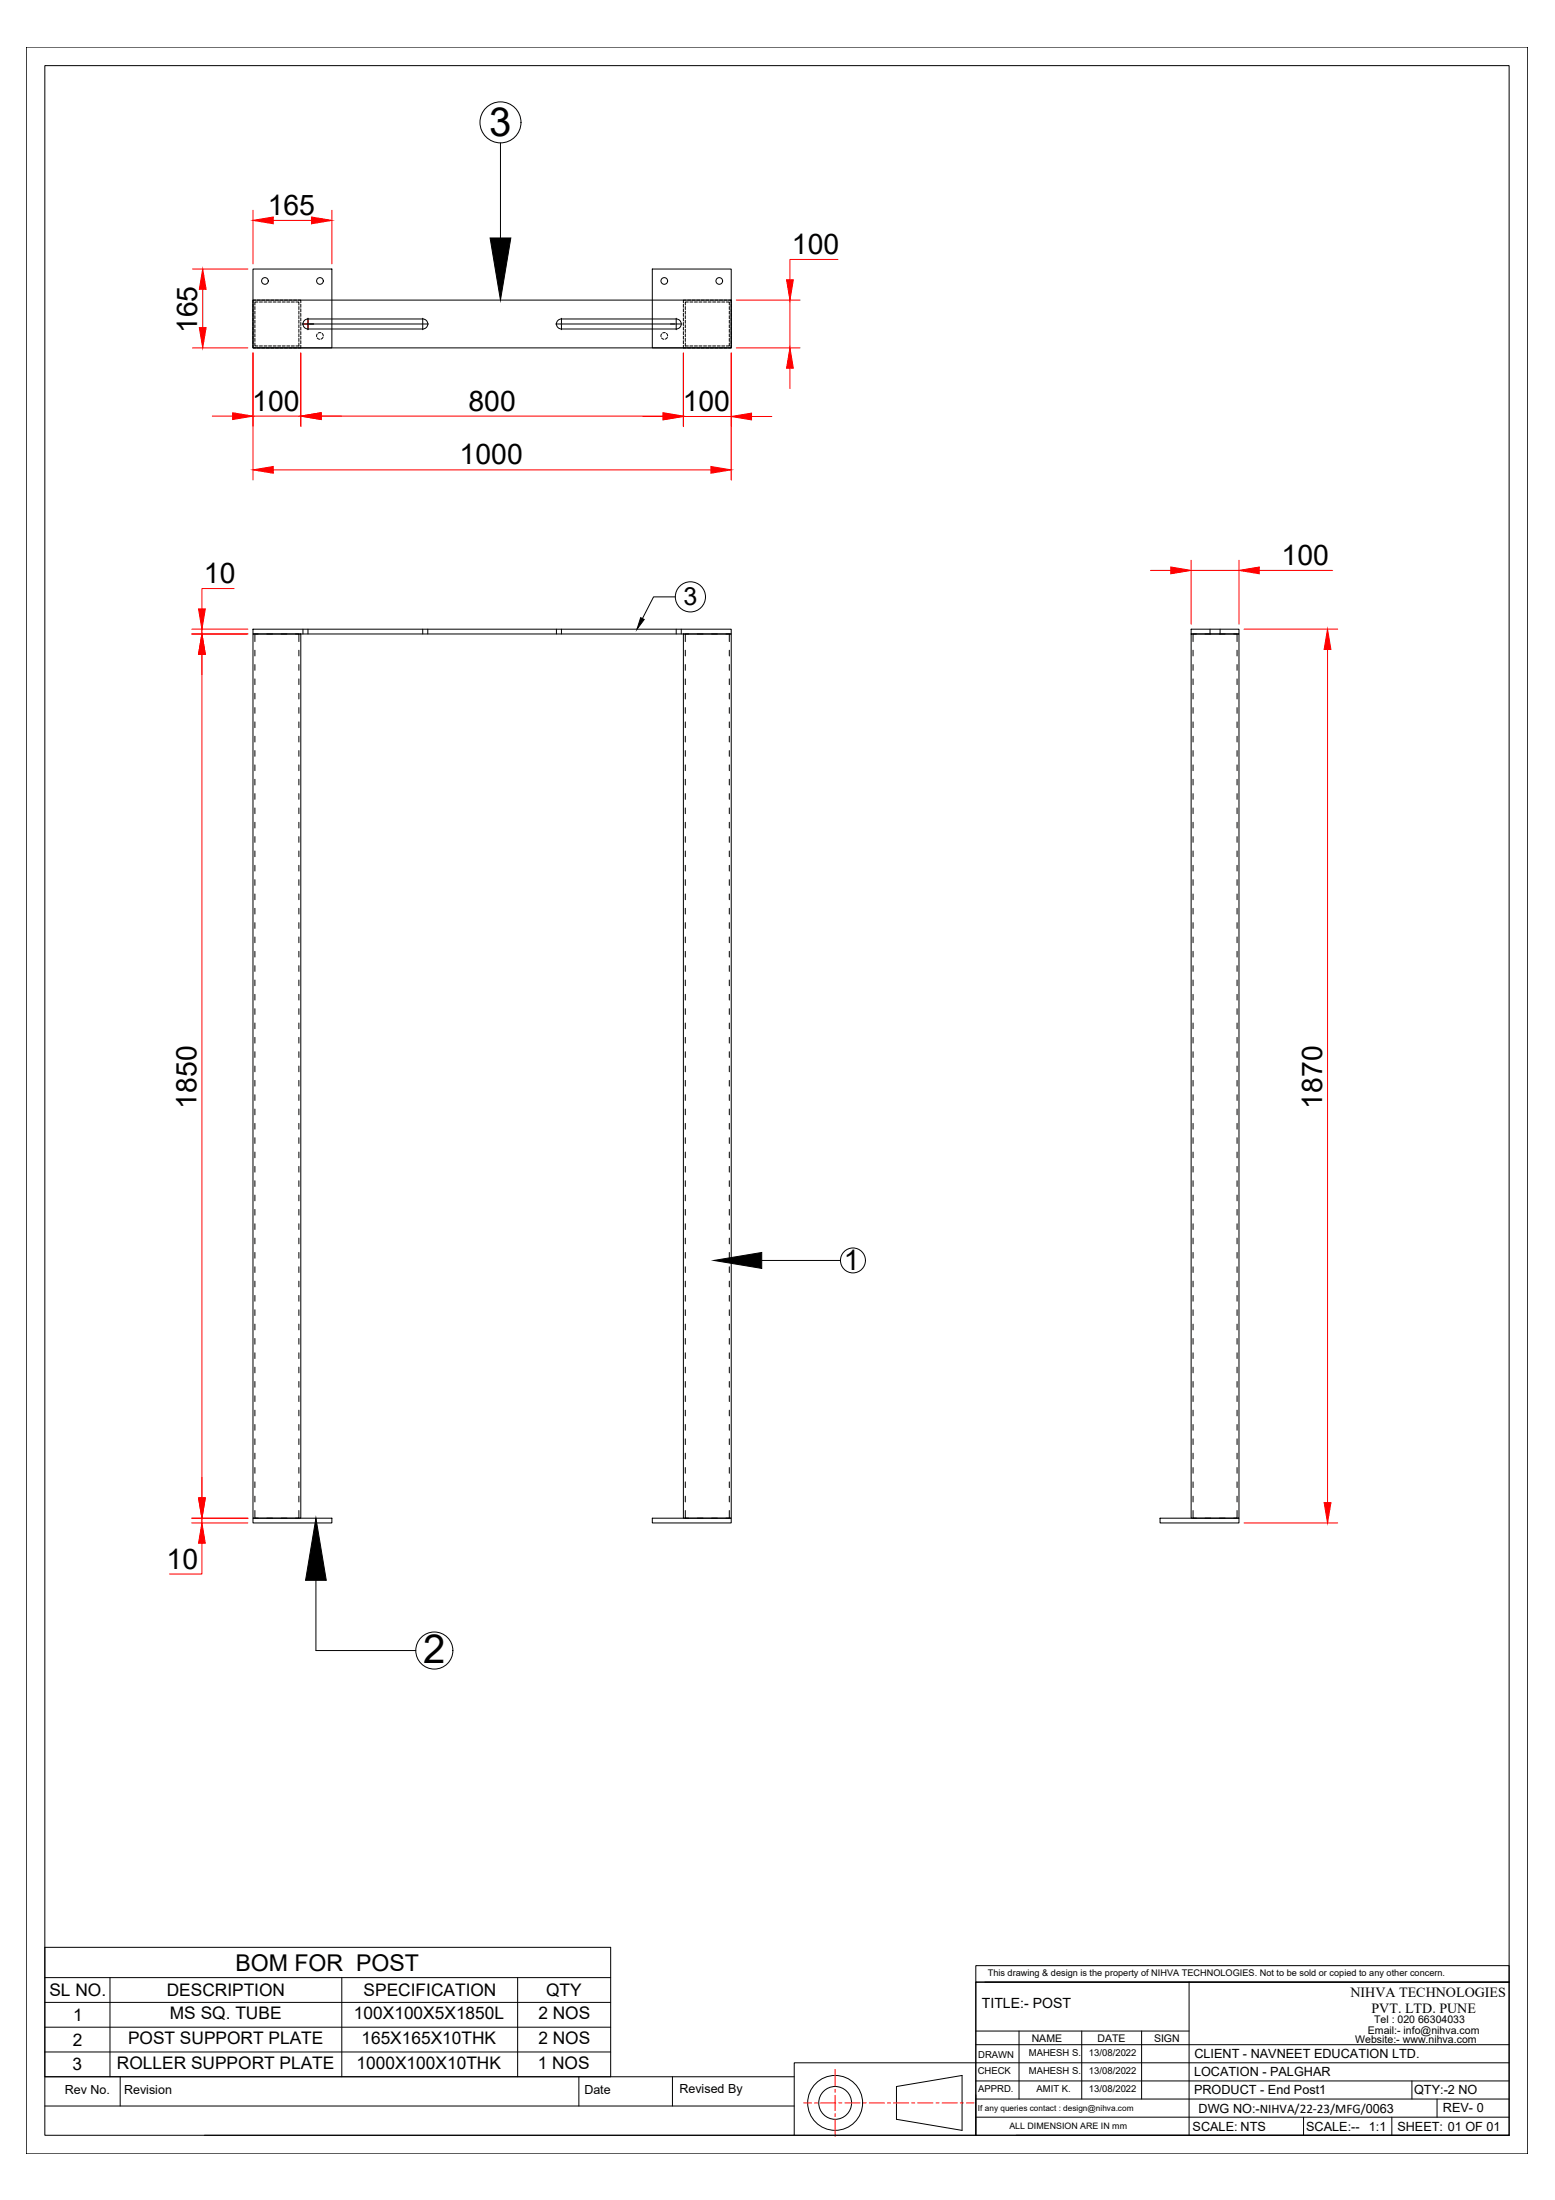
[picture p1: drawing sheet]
<svg xmlns="http://www.w3.org/2000/svg" width="594mm" height="841mm" viewBox="0 0 594 841" stroke-linecap="round" stroke-linejoin="round" font-family="sans-serif">
<!-- layer: 0 -->
<g fill="none" stroke="#000" stroke-width=".38">
<path d="M10 18h573.7v805.4h-573.7zM17.1 25.1h559.5v791.2h-559.5zM191.2 54.6v36.4M96.7 102.8h30.1v30.2h-30.1zM96.7 114.7h182.7v18.3h-182.7zM96.7 116.3v1.2M96.7 118.1v1.1M96.7 119.8v1.2M97.4 117.2v1.1M97.4 118.9v1.2M97.7 114.7h-1v1M98.2 114.7h1.2"/>
<path d="M98.5 115.5h-1.1v1.1M99.1 115.5h1.2M100 114.7h1.1M100.9 115.5h1.1M101.7 114.7h1.2M102.6 115.5h1.2M103.5 114.7h1.1M104.3 115.5h1.2M105.2 114.7h1.2M106.1 115.5h1.1M106.9 114.7h1.2M107.8 115.5h1.2"/>
<path d="M108.7 114.7h1.1M109.6 115.5h1.1M110.4 114.7h1.2M111.3 115.5h1.2M112.2 114.7h1.1M113 115.5h1.2v1.1M113.9 114.7h1v1M114.2 117.2v1.1M114.2 118.9v1.2M114.9 116.3v1.2M114.9 118.1v1.1M114.9 119.8v1.2"/>
<path d="M249.2 102.8h30.2v30.2h-30.2zM261.1 116.3v1.2M261.1 118.1v1.1M261.1 119.8v1.2M261.8 117.2v1.1M261.8 118.9v1.2M262.1 114.7h-1v1M262.7 114.7h1.1M263 115.5h-1.2v1.1M263.5 115.5h1.2M264.4 114.7h1.2M265.3 115.5h1.1"/>
<path d="M266.2 114.7h1.1M267 115.5h1.2M267.9 114.7h1.2M268.8 115.5h1.1M269.6 114.7h1.2M270.5 115.5h1.2M271.4 114.7h1.1M272.2 115.5h1.2M273.1 114.7h1.2M274 115.5h1.1M274.9 114.7h1.1M275.7 115.5h1.2"/>
<path d="M276.6 114.7h1.2M277.5 115.5h1.1v1.1M278.3 114.7h1.1v1M278.6 117.2v1.1M278.6 118.9v1.2M279.4 116.3v1.2M279.4 118.1v1.1M279.4 119.8v1.2M96.7 132v1h1M96.7 121.5v1.2M96.7 123.3v1.1M96.7 125v1.2"/>
<path d="M96.7 126.8v1.1M96.7 128.5v1.2M96.7 130.2v1.2M97.4 131.1v1.2h1.1M97.4 120.7v1.1M97.4 122.4v1.2M97.4 124.2v1.1M97.4 125.9v1.2M97.4 127.6v1.2M97.4 129.4v1.1M98.2 133h1.2M99.1 132.3h1.2"/>
<path d="M100 133h1.1M100.9 132.3h1.1M101.7 133h1.2M102.6 132.3h1.2M103.5 133h1.1M104.3 132.3h1.2M105.2 133h1.2M106.1 132.3h1.1M106.9 133h1.2M107.8 132.3h1.2M108.7 133h1.1M109.6 132.3h1.1"/>
<path d="M110.4 133h1.2M111.3 132.3h1.2M112.2 133h1.1M114.2 120.7v1.1M114.2 122.4v1.2M114.2 124.2v1.1M114.2 125.9v1.2M114.2 127.6v1.2M114.2 129.4v1.1M114.2 131.1v1.2h-1.2M114.9 132v1h-1M114.9 121.5v1.2"/>
<path d="M114.9 123.3v1.1M114.9 125v1.2M114.9 126.8v1.1M114.9 128.5v1.2M114.9 130.2v1.2M115.5 123.9h1.9M116.3 122.5l1.4-.6h43.8a1.92 1.92 0 0 1 1.9 2 1.92 1.92 0 0 1-1.9 1.9h-43.8a1.92 1.92 0 0 1-1.8-1.2 1.92 1.92 0 0 1 .4-2.1zM117.5 123.9h.3M117.7 121.7v1.8M117.7 123.7v.3M117.7 124.2v1.8M118 123.9h43.2"/>
<path d="M121.2 127.7l-.2 1M121.2 129.2l.9 .5M122.6 127.2l-1 .1M123.1 127.5l.4 .9M123.4 128.9l-.8 .7M161.4 123.9h.3M161.5 121.7v1.8M161.5 123.7v.3M161.5 124.2v1.8M161.8 123.9h1.9M212.3 123.9h1.9M213.1 122.5l1.4-.6h43.8a1.92 1.92 0 0 1 2 2 1.92 1.92 0 0 1-2 1.9h-43.8a1.92 1.92 0 0 1-1.8-1.2 1.92 1.92 0 0 1 .4-2.1z"/>
<path d="M214.3 123.9h.4M214.5 121.7v1.8M214.5 123.7v.3M214.5 124.2v1.8M214.8 123.9h43.2M252.7 127.7l-.2 1M252.7 129.2l1 .5M254.2 127.2l-1.1 .1M254.6 127.5l.5 .9M254.9 128.9l-.7 .7M258.2 123.9h.3M258.3 121.7v1.8"/>
<path d="M258.3 123.7v.3M258.3 124.2v1.8M258.7 123.9h1.8M261.1 132v1h1M261.1 121.5v1.2M261.1 123.3v1.1M261.1 125v1.2M261.1 126.8v1.1M261.1 128.5v1.2M261.1 130.2v1.2M261.8 120.7v1.1M261.8 122.4v1.2"/>
<path d="M261.8 124.2v1.1M261.8 125.9v1.2M261.8 127.6v1.2M261.8 129.4v1.1M261.8 131.1v1.2h1.2M262.7 133h1.1M263.5 132.3h1.2M264.4 133h1.2M265.3 132.3h1.1M266.2 133h1.1M267 132.3h1.2M267.9 133h1.2"/>
<path d="M268.8 132.3h1.1M269.6 133h1.2M270.5 132.3h1.2M271.4 133h1.1M272.2 132.3h1.2M273.1 133h1.2M274 132.3h1.1M274.9 133h1.1M275.7 132.3h1.2M276.6 133h1.2M278.6 131.1v1.2h-1.1M278.6 120.7v1.1"/>
<path d="M278.6 122.4v1.2M278.6 124.2v1.1M278.6 125.9v1.2M278.6 127.6v1.2M278.6 129.4v1.1M279.4 132v1h-1.1M279.4 121.5v1.2M279.4 123.3v1.1M279.4 125v1.2M279.4 126.8v1.1M279.4 128.5v1.2M279.4 130.2v1.2"/>
<path d="M258 228.2h-8.3l-4.3 8.3M96.7 242.4h18.2v338h-18.2zM96.7 240.5h182.7v1.9h-182.7zM97.4 248.6v2.2M97.4 254.1v2.1M97.4 259.5v2.2M98.7 242.4h-1.3v2.9M101.9 242.4h2.2M107.4 242.4h2.2M112.9 242.4h1.3v2.9M114.2 248.6v2.2M114.2 254.1v2.1"/>
<path d="M114.2 259.5v2.2M115.7 240.5v1.9M117.7 240.5v1.9M161.5 240.5v1.9M163.4 240.5v1.9M212.6 240.5v1.9M214.5 240.5v1.9M258.3 240.5v1.9M260.3 240.5v1.9M261.1 242.4h18.3v338h-18.3zM261.8 248.6v2.2M261.8 254.1v2.1"/>
<path d="M261.8 259.5v2.2M263.1 242.4h-1.3v2.9M266.4 242.4h2.2M271.9 242.4h2.2M277.4 242.4h1.2v2.9M278.6 248.6v2.2M278.6 254.1v2.1M278.6 259.5v2.2M455.1 242.4h18.2v338h-18.2zM455.1 240.5h18.2v1.9h-18.2zM455.8 248.6v2.2M455.8 254.1v2.1"/>
<path d="M455.8 259.5v2.2M457.1 242.4h-1.3v2.9M460.4 242.4h2.2M462.3 240.5v1.9M465.9 242.4h2.1M466.1 240.5v1.9M471.3 242.4h1.3v2.9M472.6 248.6v2.2M472.6 254.1v2.1M472.6 259.5v2.2M97.4 265v2.2M97.4 270.5v2.2"/>
<path d="M97.4 276v2.2M114.2 265v2.2M114.2 270.5v2.2M114.2 276v2.2M261.8 265v2.2M261.8 270.5v2.2M261.8 276v2.2M278.6 265v2.2M278.6 270.5v2.2M278.6 276v2.2M455.8 265v2.2M455.8 270.5v2.2"/>
<path d="M455.8 276v2.2M472.6 265v2.2M472.6 270.5v2.2M472.6 276v2.2M97.4 281.5v2.2M97.4 286.9v2.2M97.4 292.4v2.2M97.4 297.9v2.2M114.2 281.5v2.2M114.2 286.9v2.2M114.2 292.4v2.2M114.2 297.9v2.2"/>
<path d="M261.8 281.5v2.2M261.8 286.9v2.2M261.8 292.4v2.2M261.8 297.9v2.2M278.6 281.5v2.2M278.6 286.9v2.2M278.6 292.4v2.2M278.6 297.9v2.2M455.8 281.5v2.2M455.8 286.9v2.2M455.8 292.4v2.2M455.8 297.9v2.2"/>
<path d="M472.6 281.5v2.2M472.6 286.9v2.2M472.6 292.4v2.2M472.6 297.9v2.2M97.4 303.4v2.2M97.4 308.9v2.2M97.4 314.3v2.2M97.4 319.8v2.2M114.2 303.4v2.2M114.2 308.9v2.2M114.2 314.3v2.2M114.2 319.8v2.2"/>
<path d="M261.8 303.4v2.2M261.8 308.9v2.2M261.8 314.3v2.2M261.8 319.8v2.2M278.6 303.4v2.2M278.6 308.9v2.2M278.6 314.3v2.2M278.6 319.8v2.2M455.8 303.4v2.2M455.8 308.9v2.2M455.8 314.3v2.2M455.8 319.8v2.2"/>
<path d="M472.6 303.4v2.2M472.6 308.9v2.2M472.6 314.3v2.2M472.6 319.8v2.2M97.4 325.3v2.2M97.4 330.8v2.2M97.4 336.3v2.2M114.2 325.3v2.2M114.2 330.8v2.2M114.2 336.3v2.2M261.8 325.3v2.2M261.8 330.8v2.2"/>
<path d="M261.8 336.3v2.2M278.6 325.3v2.2M278.6 330.8v2.2M278.6 336.3v2.2M455.8 325.3v2.2M455.8 330.8v2.2M455.8 336.3v2.2M472.6 325.3v2.2M472.6 330.8v2.2M472.6 336.3v2.2M97.4 341.8v2.1M97.4 347.2v2.2"/>
<path d="M97.4 352.7v2.2M97.4 358.2v2.2M114.2 341.8v2.1M114.2 347.2v2.2M114.2 352.7v2.2M114.2 358.2v2.2M261.8 341.8v2.1M261.8 347.2v2.2M261.8 352.7v2.2M261.8 358.2v2.2M278.6 341.8v2.1M278.6 347.2v2.2"/>
<path d="M278.6 352.7v2.2M278.6 358.2v2.2M455.8 341.8v2.1M455.8 347.2v2.2M455.8 352.7v2.2M455.8 358.2v2.2M472.6 341.8v2.1M472.6 347.2v2.2M472.6 352.7v2.2M472.6 358.2v2.2M97.4 363.7v2.2M97.4 369.2v2.1"/>
<path d="M97.4 374.6v2.2M114.2 363.7v2.2M114.2 369.2v2.1M114.2 374.6v2.2M261.8 363.7v2.2M261.8 369.2v2.1M261.8 374.6v2.2M278.6 363.7v2.2M278.6 369.2v2.1M278.6 374.6v2.2M455.8 363.7v2.2M455.8 369.2v2.1"/>
<path d="M455.8 374.6v2.2M472.6 363.7v2.2M472.6 369.2v2.1M472.6 374.6v2.2M97.4 380.1v2.2M97.4 385.6v2.2M97.4 391.1v2.2M97.4 396.6v2.2M114.2 380.1v2.2M114.2 385.6v2.2M114.2 391.1v2.2M114.2 396.6v2.2"/>
<path d="M261.8 380.1v2.2M261.8 385.6v2.2M261.8 391.1v2.2M261.8 396.6v2.2M278.6 380.1v2.2M278.6 385.6v2.2M278.6 391.1v2.2M278.6 396.6v2.2M455.8 380.1v2.2M455.8 385.6v2.2M455.8 391.1v2.2M455.8 396.6v2.2"/>
<path d="M472.6 380.1v2.2M472.6 385.6v2.2M472.6 391.1v2.2M472.6 396.6v2.2M97.4 402.1v2.1M97.4 407.5v2.2M97.4 413v2.2M97.4 418.5v2.2M114.2 402.1v2.1M114.2 407.5v2.2M114.2 413v2.2M114.2 418.5v2.2"/>
<path d="M261.8 402.1v2.1M261.8 407.5v2.2M261.8 413v2.2M261.8 418.5v2.2M278.6 402.1v2.1M278.6 407.5v2.2M278.6 413v2.2M278.6 418.5v2.2M455.8 402.1v2.1M455.8 407.5v2.2M455.8 413v2.2M455.8 418.5v2.2"/>
<path d="M472.6 402.1v2.1M472.6 407.5v2.2M472.6 413v2.2M472.6 418.5v2.2M97.4 424v2.2M97.4 429.5v2.2M97.4 434.9v2.2M114.2 424v2.2M114.2 429.5v2.2M114.2 434.9v2.2M261.8 424v2.2M261.8 429.5v2.2"/>
<path d="M261.8 434.9v2.2M278.6 424v2.2M278.6 429.5v2.2M278.6 434.9v2.2M455.8 424v2.2M455.8 429.5v2.2M455.8 434.9v2.2M472.6 424v2.2M472.6 429.5v2.2M472.6 434.9v2.2M97.4 440.4v2.2M97.4 445.9v2.2"/>
<path d="M97.4 451.4v2.2M97.4 456.9v2.2M114.2 440.4v2.2M114.2 445.9v2.2M114.2 451.4v2.2M114.2 456.9v2.2M261.8 440.4v2.2M261.8 445.9v2.2M261.8 451.4v2.2M261.8 456.9v2.2M278.6 440.4v2.2M278.6 445.9v2.2"/>
<path d="M278.6 451.4v2.2M278.6 456.9v2.2M455.8 440.4v2.2M455.8 445.9v2.2M455.8 451.4v2.2M455.8 456.9v2.2M472.6 440.4v2.2M472.6 445.9v2.2M472.6 451.4v2.2M472.6 456.9v2.2M97.4 462.3v2.2M97.4 467.8v2.2"/>
<path d="M97.4 473.3v2.2M97.4 478.8v2.2M114.2 462.3v2.2M114.2 467.8v2.2M114.2 473.3v2.2M114.2 478.8v2.2M261.8 462.3v2.2M261.8 467.8v2.2M261.8 473.3v2.2M261.8 478.8v2.2M278.6 462.3v2.2M278.6 467.8v2.2"/>
<path d="M278.6 473.3v2.2M278.6 478.8v2.2M455.8 462.3v2.2M455.8 467.8v2.2M455.8 473.3v2.2M455.8 478.8v2.2M472.6 462.3v2.2M472.6 467.8v2.2M472.6 473.3v2.2M472.6 478.8v2.2M97.4 484.3v2.2M97.4 489.8v2.1"/>
<path d="M97.4 495.2v2.2M114.2 484.3v2.2M114.2 489.8v2.1M114.2 495.2v2.2M261.8 484.3v2.2M261.8 489.8v2.1M261.8 495.2v2.2M278.6 484.3v2.2M278.6 489.8v2.1M278.6 495.2v2.2M291 481.8h30.1M455.8 484.3v2.2"/>
<path d="M455.8 489.8v2.1M455.8 495.2v2.2M472.6 484.3v2.2M472.6 489.8v2.1M472.6 495.2v2.2M97.4 500.7v2.2M97.4 506.2v2.2M97.4 511.7v2.2M97.4 517.2v2.1M114.2 500.7v2.2M114.2 506.2v2.2M114.2 511.7v2.2"/>
<path d="M114.2 517.2v2.1M261.8 500.7v2.2M261.8 506.2v2.2M261.8 511.7v2.2M261.8 517.2v2.1M278.6 500.7v2.2M278.6 506.2v2.2M278.6 511.7v2.2M278.6 517.2v2.1M455.8 500.7v2.2M455.8 506.2v2.2M455.8 511.7v2.2"/>
<path d="M455.8 517.2v2.1M472.6 500.7v2.2M472.6 506.2v2.2M472.6 511.7v2.2M472.6 517.2v2.1M97.4 522.6v2.2M97.4 528.1v2.2M97.4 533.6v2.2M97.4 539.1v2.2M114.2 522.6v2.2M114.2 528.1v2.2M114.2 533.6v2.2"/>
<path d="M114.2 539.1v2.2M261.8 522.6v2.2M261.8 528.1v2.2M261.8 533.6v2.2M261.8 539.1v2.2M278.6 522.6v2.2M278.6 528.1v2.2M278.6 533.6v2.2M278.6 539.1v2.2M455.8 522.6v2.2M455.8 528.1v2.2M455.8 533.6v2.2"/>
<path d="M455.8 539.1v2.2M472.6 522.6v2.2M472.6 528.1v2.2M472.6 533.6v2.2M472.6 539.1v2.2M97.4 544.6v2.2M97.4 550v2.2M97.4 555.5v2.2M114.2 544.6v2.2M114.2 550v2.2M114.2 555.5v2.2M261.8 544.6v2.2"/>
<path d="M261.8 550v2.2M261.8 555.5v2.2M278.6 544.6v2.2M278.6 550v2.2M278.6 555.5v2.2M455.8 544.6v2.2M455.8 550v2.2M455.8 555.5v2.2M472.6 544.6v2.2M472.6 550v2.2M472.6 555.5v2.2M97.4 577.4v3h1.3"/>
<path d="M97.4 561v2.2M97.4 566.5v2.2M97.4 572v2.2M114.2 577.4v3h-1.3M114.2 561v2.2M114.2 566.5v2.2M114.2 572v2.2M261.8 577.4v3h1.3M261.8 561v2.2M261.8 566.5v2.2M261.8 572v2.2M278.6 577.4v3h-1.2"/>
<path d="M278.6 561v2.2M278.6 566.5v2.2M278.6 572v2.2M455.8 577.4v3h1.3M455.8 561v2.2M455.8 566.5v2.2M455.8 572v2.2M472.6 577.4v3h-1.3M472.6 561v2.2M472.6 566.5v2.2M472.6 572v2.2M96.7 580.4h30.1v1.8h-30.1z"/>
<path d="M101.9 580.4h2.2M107.4 580.4h2.2M249.2 580.4h30.2v1.8h-30.2zM266.4 580.4h2.2M271.9 580.4h2.2M443.2 580.4h30.1v1.8h-30.1zM460.4 580.4h2.2M465.9 580.4h2.1M120.7 604.1v26.9h38.1M17.1 744.4h216.2v49.5h-216.2zM17.1 756h216.2M42 756v37.9"/>
<path d="M130.6 756v37.9M197.8 756v37.9M372.8 751.4h203.8v6.3h-203.8zM372.8 757.7h203.8v58.6h-203.8zM372.8 757.7v58.6h-69.4M376.3 757.7h200.3M454.3 757.7v58.6M17.1 765.5h216.2M17.1 775h216.2M372.8 776.4h81.5M389.3 776.4v26M413.3 776.4v26"/>
<path d="M436.1 776.4v26M17.1 793.9h286.3M17.1 784.4h216.2M45.9 793.9v11.2M221.2 793.9v11.2M256.9 793.9v11.2M342.5 797.6l25.1-4.2v21l-25.1-4.2zM372.8 795.5h203.8M372.8 781.7h203.8M539.4 795.5v6.9M576.6 788.6h-273.2v27.7h-225.3M17.1 805.1h286.3"/>
<path d="M372.8 802.4h203.8M372.8 809.4h203.8M388.2 816.3h188.4M498 809.4v6.9M531.7 809.4v6.9M549 802.4v7"/>
<circle cx="191.2" cy="46.8" r="7.8"/>
<circle cx="101.2" cy="107.4" r="1.28"/>
<circle cx="122.2" cy="107.4" r="1.28"/>
<circle cx="253.8" cy="107.4" r="1.28"/>
<circle cx="274.8" cy="107.4" r="1.28"/>
<circle cx="263.8" cy="228.2" r="5.8"/>
<circle cx="325.9" cy="481.8" r="4.8"/>
<circle cx="165.9" cy="631" r="7.1"/>
<circle cx="319.1" cy="803.9" r="10.5"/>
<circle cx="319.1" cy="803.9" r="6.3"/>
</g>
<g fill="none" stroke="#f00" stroke-width=".38">
<path d="M96.7 80.4v20.5M104.4 84.3h14.6M126.8 80.4v20.5M320.1 99.2h-18.3v7.8M73.6 102.8h21.1M77.5 110.6v14.6M281.3 114.7h24.4M301.8 114.7v18.3M73.6 133h21.1M96.7 134.9v48.6M114.9 134.9v28.1M115.5 123.9h1.9"/>
<path d="M117.5 123.9h.3M117.7 121.7v1.8M117.7 123.7v.3M117.7 124.2v1.8M118 123.9h1.8M261.1 134.9v28.2M279.4 134.9v48.6M281.3 133h24.4M81.1 159.1h7.8M96.7 159.1h18.2M122.7 159.1h130.6M245.6 159.2h7.7"/>
<path d="M261.1 159.2h18.3M287.1 159.2h7.8M301.8 140.8v7.7M104.4 179.6h167.2M439.5 218.1h7.8M455.1 214.2v24.4M455.1 218.1h18.2M473.3 214.2v24.4M481.1 218.1h28M89.5 225h-12.4v7.8M73.3 242.4h21.4M73.3 240.5h21.4"/>
<path d="M77.1 240.5v1.9M77.1 250.1v322.5M475.3 240.5h35.8M507.2 248.3v326.1M73.3 582.2h21.4M73.3 580.4h21.4M77.1 590v11.7h-12.3M77.1 580.4v1.8M475.3 582.2h35.8M319.1 791.1v6.4M319.1 798.7v1.1M307.1 803.9h2.9"/>
<path d="M311.2 803.9h1.1M313.5 803.9h5.8M319.1 801v5.8M319.1 808v1.1M319.1 810.3v6.4M320.5 803.9h1.1M322.8 803.9h5.8M329.8 803.9h1.1M332.1 803.9h5.8M339 803.9h1.2M341.4 803.9h5.8M348.3 803.9h1.2"/>
<path d="M350.6 803.9h5.8M357.6 803.9h1.2M359.9 803.9h5.8M366.9 803.9h1.1M369.2 803.9h3"/>
</g>
<g fill="#f00" stroke="#f00" stroke-width=".38">
<path d="M96.7 179.6l7.7-1.3v2.6z"/>
<path d="M271.6 178.3l7.8 1.3-7.8 1.3z"/>
<path d="M88.9 157.8l7.8 1.3-7.8 1.3z"/>
<path d="M114.9 159.1l7.8-1.3v2.6z"/>
<path d="M253.3 157.8l7.8 1.3-7.8 1.3z"/>
<path d="M253.3 157.9l7.8 1.3-7.8 1.3z"/>
<path d="M279.4 159.2l7.7-1.3v2.6z"/>
<path d="M301.8 133l1.3 7.8h-2.6z"/>
<path d="M300.5 107h2.6l-1.3 7.7z"/>
<path d="M447.3 216.8l7.8 1.3-7.8 1.3z"/>
<path d="M473.3 218.1l7.8-1.3v2.6z"/>
<path d="M75.8 572.6h2.6l-1.3 7.8z"/>
<path d="M77.1 582.2l1.3 7.8h-2.6z"/>
<path d="M77.1 242.4l1.3 7.7h-2.6z"/>
<path d="M75.8 232.8h2.6l-1.3 7.7z"/>
<path d="M505.9 574.4h2.6l-1.3 7.8z"/>
<path d="M507.2 240.5l1.3 7.8h-2.6z"/>
<path d="M119 83l7.8 1.3-7.8 1.2z"/>
<path d="M96.7 84.3l7.7-1.3v2.5z"/>
<path d="M77.5 102.8l1.2 7.8h-2.5z"/>
<path d="M76.2 125.2h2.5l-1.2 7.8z"/>
</g>
<path d="M187.2 91h8l-4 23.7zM244.8 236.1l1.3 .7-2.7 3.7zM272.7 481.8l18.3-3v6.1zM120.7 580.4l4 23.7h-8z" fill="#000" stroke="#000" stroke-width=".38"/>
<g font-size="15.3">
<text x="186.9" y="51.9">3</text>
<text x="161.7" y="635.8">2</text>
</g>
<g font-size="10.8">
<text x="102.3" y="82.2">165</text>
<text x="302.5" y="97.1">100</text>
<text x="75.4" y="127.3" transform="rotate(-90 75.4 127.3)">165</text>
<text x="96.4" y="157">100</text>
<text x="179" y="157">800</text>
<text x="260.8" y="157.1">100</text>
<text x="175.6" y="177.5">1000</text>
<text x="489.6" y="216">100</text>
<text x="77.9" y="222.9">10</text>
<text x="75.1" y="423.8" transform="rotate(-90 75.1 423.8)">1850</text>
<text x="505.1" y="423.8" transform="rotate(-90 505.1 423.8)">1870</text>
<text x="322.4" y="485.5">1</text>
<text x="63.7" y="599.7">10</text>
</g>
<text font-size="9.6" x="261.1" y="231.4">3</text>
<text font-size="8.8" x="89.9" y="753.4">BOM FOR POST</text>
<g font-size="6.6">
<text x="18.9" y="763.1">SL NO.</text>
<text x="63.7" y="763.1">DESCRIPTION</text>
<text x="138.9" y="763.1">SPECIFICATION</text>
<text x="208.6" y="763">QTY</text>
<text x="28" y="772.6">1</text>
<text x="64.9" y="771.9">MS SQ. TUBE</text>
<text x="135.2" y="771.8">100X100X5X1850L</text>
<text x="205.7" y="771.9">2 NOS</text>
<text x="27.8" y="782.1">2</text>
<text x="48.9" y="781.4">POST SUPPORT PLATE</text>
<text x="138.1" y="781.3">165X165X10THK</text>
<text x="205.7" y="781.4">2 NOS</text>
<text x="27.7" y="791.5">3</text>
<text x="44.7" y="790.8">ROLLER SUPPORT PLATE</text>
<text x="136.2" y="790.8">1000X100X10THK</text>
<text x="205.4" y="790.8">1 NOS</text>
</g>
<g font-size="5.4">
<text x="375.1" y="767.7">TITLE:- POST</text>
<text x="515.9" y="763.3">NIHVA TECHNOLOGIES</text>
<text x="524" y="769.4">PVT. LTD. PUNE</text>
</g>
<g font-size="4.8">
<text x="456.3" y="786.8">CLIENT - NAVNEET EDUCATION LTD.</text>
<text x="456.2" y="793.7">LOCATION - PALGHAR</text>
<text x="24.8" y="800.6">Rev No.</text>
<text x="47.4" y="800.6">Revision</text>
<text x="223.2" y="800.6">Date</text>
<text x="259.6" y="800.1">Revised By</text>
<text x="456.2" y="800.6">PRODUCT - End Post1</text>
<text x="540.3" y="800.7">QTY:-2 NO</text>
<text x="457.9" y="807.6">DWG NO:-NIHVA/22-23/MFG/0063</text>
<text x="551.2" y="807.5">REV- 0</text>
<text x="455.6" y="814.5">SCALE: NTS</text>
<text x="499" y="814.5">SCALE:--</text>
<text x="522.9" y="814.5">1:1</text>
<text x="533.9" y="814.5">SHEET: 01 OF 01</text>
</g>
<g font-size="4">
<text x="525" y="773.4">Tel : 020 66304033</text>
<text x="522.6" y="777.5">Email:- info@nihva.com</text>
<text x="394.2" y="780.6">NAME</text>
<text x="419.3" y="780.6">DATE</text>
<text x="440.9" y="780.6">SIGN</text>
<text x="517.8" y="781.2">Website:- www.nihva.com</text>
</g>
<g font-size="3.6">
<text x="393" y="785.8">MAHESH S.</text>
<text x="416" y="785.8">13/08/2022</text>
<text x="373.7" y="786.6">DRAWN</text>
<text x="373.5" y="792.7">CHECK</text>
<text x="393" y="792.7">MAHESH S.</text>
<text x="416" y="792.7">13/08/2022</text>
<text x="373.7" y="799.6">APPRD.</text>
<text x="396" y="799.6">AMIT K.</text>
<text x="416" y="799.6">13/08/2022</text>
</g>
<text font-size="3.5" x="377.4" y="755.3">This drawing &amp; design is the property of NIHVA TECHNOLOGIES. Not to be sold or copied to any other concern.</text>
<text font-size="3.4" x="385.6" y="814">ALL DIMENSION ARE IN mm</text>
<text font-size="3.2" x="373.6" y="806.8">If any queries contact : design@nihva.com</text>
</svg>
